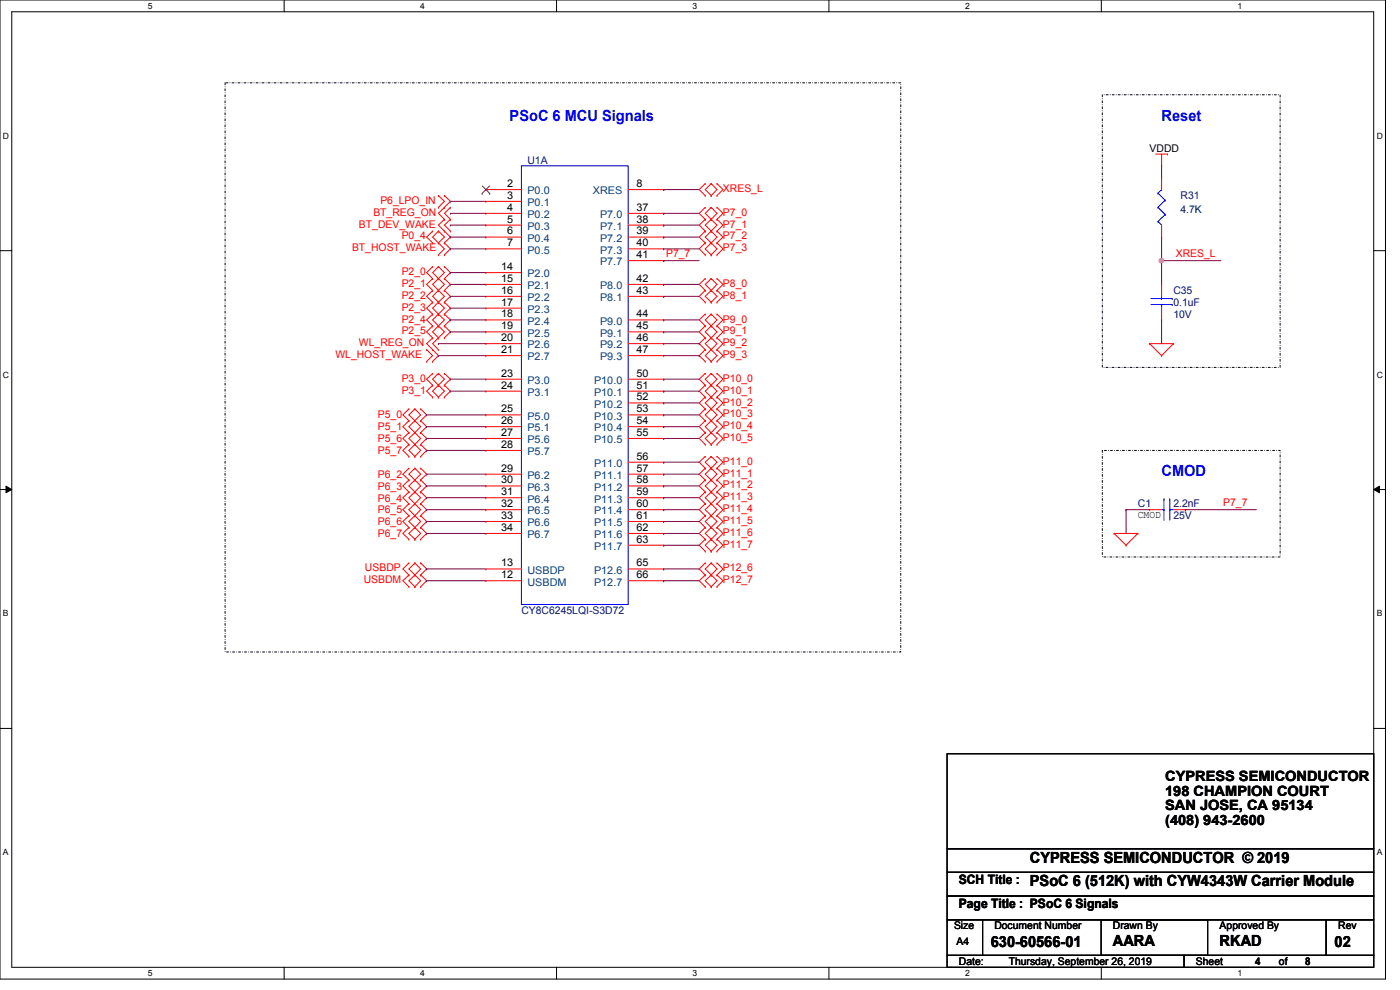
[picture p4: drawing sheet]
<svg xmlns="http://www.w3.org/2000/svg" width="297mm" height="210mm" viewBox="0 0 297 210" stroke-linecap="round" stroke-linejoin="round" font-family="sans-serif">
<path d="M0 0h293.9v207.7h-293.9zM2.5 2.5h288.9v202.7h-288.9z" fill="none" stroke="#000" stroke-width=".21"/>
<g fill="#fff">
<path d="M31.4 .3h.9v1.9h-.9z"/>
<path d="M31.4 205.4h.9v2h-.9z"/>
</g>
<path d="M60.3 0v2.5M60.3 205.2v2.5" fill="none" stroke="#000" stroke-width=".21"/>
<g fill="#fff">
<path d="M89.2 .3h.9v1.9h-.9z"/>
<path d="M89.2 205.4h.9v2h-.9z"/>
</g>
<path d="M118.1 0v2.5M118.1 205.2v2.5" fill="none" stroke="#000" stroke-width=".21"/>
<g fill="#fff">
<path d="M146.9 .3h1v1.9h-1z"/>
<path d="M146.9 205.4h1v2h-1z"/>
</g>
<path d="M175.9 0v2.5M175.9 205.2v2.5" fill="none" stroke="#000" stroke-width=".21"/>
<g fill="#fff">
<path d="M204.7 .3h1v1.9h-1z"/>
<path d="M204.7 205.4h1v2h-1z"/>
</g>
<path d="M233.6 0v2.5M233.6 205.2v2.5" fill="none" stroke="#000" stroke-width=".21"/>
<g fill="#fff">
<path d="M262.5 .3h1v1.9h-1z"/>
<path d="M262.5 205.4h1v2h-1z"/>
<path d="M.6 27.8h1.3v2h-1.3z"/>
<path d="M292.1 27.8h1.2v2h-1.2z"/>
<path d="M.6 78.5h1.3v2h-1.3z"/>
<path d="M292.1 78.5h1.2v2h-1.2z"/>
</g>
<path d="M0 53.2h2.5M291.4 53.2h2.5" fill="none" stroke="#000" stroke-width=".21"/>
<g fill="#fff">
<path d="M.6 129.2h1.2v1.9h-1.2z"/>
<path d="M292.1 129.2h1.1v1.9h-1.1z"/>
</g>
<path d="M0 103.8h2.5M1.3 103.1l1.2 .7-1.2 .7zM291.4 103.8l1.3-.7v1.4zM291.4 103.8h2.5" fill="none" stroke="#000" stroke-width=".21"/>
<path d="M1.3 103.1l1.2 .7-1.2 .7zM291.4 103.8l1.3-.7v1.4z" fill="#000"/>
<g fill="#fff">
<path d="M.6 179.8h1.2v2h-1.2z"/>
<path d="M292.1 179.8h1.1v2h-1.1z"/>
</g>
<path d="M0 154.5h2.5M200.9 159.9h90.5v20.1h-90.5zM291.4 154.5h2.5M200.9 180h90.5v5h-90.5zM200.9 185h90.5v5.1h-90.5zM200.9 195.1h7.5v7.5h-7.5zM200.9 190.1h90.5v5h-90.5zM208.4 195.1h72.9v7.5h-72.9zM233.6 195.1h22.6v7.5h-22.6zM281.3 195.1h10.1v7.5h-10.1zM200.9 202.6h50.3v2.6h-50.3zM251.2 202.6h40.2v2.6h-40.2z" fill="none" stroke="#000" stroke-width=".21"/>
<path d="M47.8 17.6h143.3v120.7h-143.3zM233.8 20.1h37.8v57.8h-37.8zM233.8 95.5h37.8v22.7h-37.8z" fill="none" stroke="#000" stroke-width=".21" stroke-dasharray=".4 .4 0 .4"/>
<g fill="none" stroke="#f00" stroke-width=".21">
<path d="M149.6 38.9h.1M149.6 38.9l-1.3 1.3 1.3 1.3M150.9 38.9h.1M150.9 38.9l-1.3 1.3 1.3 1.3M150.9 38.9l1.2 1.3-1.2 1.3M152.1 38.9h.1M152.1 38.9l1.3 1.3-1.3 1.3M245.2 32.7h2.5M246.4 35.2h.1M246.4 37.7h.1M246.4 32.7v2.5M246.4 37.7v2.5"/>
<path d="M247.7 32.7h.1M91.8 49h.1M91.8 51.5h.1M91.8 56.6h.1M91.8 59.1h.1M91.8 56.6l-1.3 1.2 1.3 1.3M91.8 49l-1.3 1.3 1.3 1.2M91.8 59.1l-1.3 1.2 1.3 1.3M93 54.1h.1M93 51.5h.1M93 49h.1M93 59.1h.1"/>
<path d="M93 56.6h.1M93 44h.1M93 41.5h.1M93 49l-1.2 1.3 2.5 2.5-1.3 1.3M93 49l1.3 1.3-1.3 1.2M93 56.6l1.3 1.2-2.5 2.5 1.2 1.3M93 56.6l-1.2 1.2 1.2 1.3M93 59.1l1.3 1.2-1.3 1.3M93 41.5l1.3 1.2-1.3 1.3M94.3 46.5h.1M94.3 44h.1M94.3 49h.1"/>
<path d="M94.3 51.5h.1M94.3 54.1h.1M94.3 56.6h.1M94.3 59.1h.1M94.3 41.5h.1M94.3 41.5l1.2 1.2-2.5 2.6 1.3 1.2M94.3 46.5l-1.3 1.3 2.5 2.5-1.2 1.2M94.3 51.5l1.2 1.3-1.2 1.3M94.3 56.6l1.2 1.2-1.2 1.3M94.3 59.1l1.2 1.2-1.2 1.3M95.5 46.5h.1M95.5 44h.1"/>
<path d="M95.5 49h.1M95.5 44l-1.2 1.3 1.2 1.2M95.5 46.5l-1.2 1.3 1.2 1.2M103.1 40.2h.1M103.1 42.7h.1M103.1 45.3h.1M103.1 47.8h.1M103.1 50.3h.1M103.1 52.8h.1M103.1 57.8h.1M103.1 40.2h7.5M103.1 42.7h7.5"/>
<path d="M103.1 45.3h7.5M103.1 47.8h7.5M103.1 50.3h7.5M103.1 52.8h7.5M103.1 57.8h7.5M133.3 40.2h7.5M133.3 45.3h7.5M133.3 47.8h7.5M133.3 50.3h7.5M133.3 52.8h7.5M133.3 55.3h7.5M140.8 45.3h.1"/>
<path d="M140.8 47.8h.1M140.8 50.3h.1M140.8 52.8h.1M140.8 55.3h.1M140.8 40.2h.1M149.6 41.5h.1M149.6 59.1h.1M149.6 46.5h.1M149.6 44h.1M149.6 49h.1M149.6 51.5h.1M149.6 54.1h.1"/>
<path d="M149.6 44l-1.3 1.3 1.3 1.2M149.6 59.1l-1.3 1.2 1.3 1.3M149.6 49l-1.3 1.3 1.3 1.2M149.6 46.5l-1.3 1.3 1.3 1.2M149.6 51.5l-1.3 1.3 1.3 1.3M150.9 41.5h.1M150.9 59.1h.1M150.9 44h.1M150.9 46.5h.1M150.9 49h.1M150.9 51.5h.1M150.9 54.1h.1"/>
<path d="M150.9 59.1l-1.3 1.2 1.3 1.3M150.9 59.1l1.2 1.2-1.2 1.3M150.9 44l-1.3 1.3 2.5 2.5-1.2 1.2M150.9 49l-1.3 1.3 1.3 1.2M150.9 44l1.2 1.3-1.2 1.2M150.9 46.5l-1.3 1.3 1.3 1.2M150.9 49l1.2 1.3-2.5 2.5 1.3 1.3M150.9 51.5l1.2 1.3-1.2 1.3M152.1 41.5h.1M152.1 59.1h.1M152.1 46.5h.1M152.1 44h.1"/>
<path d="M152.1 49h.1M152.1 51.5h.1M152.1 54.1h.1M152.1 51.5l1.3 1.3-1.3 1.3M152.1 59.1l1.3 1.2-1.3 1.3M152.1 44l1.3 1.3-1.3 1.2M152.1 49l1.3 1.3-1.3 1.2M152.1 46.5l1.3 1.3-1.3 1.2M246.4 50.3h.1M246.4 47.8v2.5M90.5 76.7h.1M90.5 74.2h.1"/>
<path d="M90.5 74.2l1.3 1.2-1.3 1.3M91.8 74.2h.1M91.8 76.7h.1M91.8 71.7h.1M91.8 61.6h.1M91.8 64.1h.1M91.8 66.6h.1M91.8 69.1h.1M91.8 79.2h.1M91.8 74.2l1.2 1.2-1.2 1.3M91.8 71.7l-1.3 1.2 1.3 1.3M91.8 61.6l-1.3 1.3 1.3 1.2"/>
<path d="M91.8 64.1l-1.3 1.3 1.3 1.2M91.8 69.1l-1.3 1.3 1.3 1.3M91.8 66.6l-1.3 1.3 1.3 1.2M91.8 79.2l-1.3 1.2 1.3 1.3M93 74.2h.1M93 71.7h.1M93 61.6h.1M93 64.1h.1M93 66.6h.1M93 69.1h.1M93 79.2h.1M93 69.1l1.3 1.3-2.5 2.5 1.2 1.3"/>
<path d="M93 61.6l1.3 1.3-1.3 1.2M93 61.6l-1.2 1.3 2.5 2.5-2.5 2.5 1.2 1.2M93 64.1l-1.2 1.3 1.2 1.2M93 66.6l1.3 1.3-1.3 1.2M93 69.1l-1.2 1.3 1.2 1.3M93 79.2l1.3 1.2-1.3 1.3M93 79.2l-1.2 1.2 1.2 1.3M94.3 61.6h.1M94.3 64.1h.1M94.3 66.6h.1M94.3 69.1h.1M94.3 71.7h.1"/>
<path d="M94.3 79.2h.1M94.3 79.2l1.2 1.2-1.2 1.3M94.3 61.6l1.2 1.3-1.2 1.2M94.3 64.1l1.2 1.3-1.2 1.2M94.3 69.1l1.2 1.3-1.2 1.3M94.3 66.6l1.2 1.3-1.2 1.2M103.1 60.3h.1M103.1 62.9h.1M103.1 65.4h.1M103.1 67.9h.1M103.1 70.4h.1M103.1 72.9h.1"/>
<path d="M103.1 75.4h.1M103.1 72.9h7.5M103.1 60.3h7.5M103.1 62.9h7.5M103.1 65.4h7.5M103.1 67.9h7.5M103.1 70.4h7.5M103.1 75.4h7.5M133.3 72.9h7.5M133.3 60.3h7.5M133.3 62.9h7.5M133.3 67.9h7.5"/>
<path d="M133.3 70.4h7.5M133.3 75.4h7.5M140.8 60.3h.1M140.8 62.9h.1M140.8 67.9h.1M140.8 70.4h.1M140.8 72.9h.1M140.8 75.4h.1M149.6 69.1h.1M149.6 66.6h.1M149.6 71.7h.1M149.6 79.2h.1"/>
<path d="M149.6 61.6h.1M149.6 64.1h.1M149.6 74.2h.1M149.6 76.7h.1M149.6 66.6l-1.3 1.3 1.3 1.2M149.6 69.1l-1.3 1.3 1.3 1.3M149.6 74.2l-1.3 1.2 1.3 1.3M149.6 79.2l-1.3 1.2 1.3 1.3M149.6 61.6l-1.3 1.3 1.3 1.2M149.6 71.7l-1.3 1.2 1.3 1.3M150.9 66.6h.1M150.9 69.1h.1"/>
<path d="M150.9 71.7h.1M150.9 79.2h.1M150.9 61.6h.1M150.9 64.1h.1M150.9 74.2h.1M150.9 76.7h.1M150.9 66.6l-1.3 1.3 1.3 1.2M150.9 66.6l1.2 1.3-1.2 1.2M150.9 69.1l-1.3 1.3 2.5 2.5-1.2 1.3M150.9 69.1l1.2 1.3-1.2 1.3M150.9 79.2l-1.3 1.2 1.3 1.3M150.9 79.2l1.2 1.2-1.2 1.3"/>
<path d="M150.9 61.6l-1.3 1.3 1.3 1.2M150.9 61.6l1.2 1.3-1.2 1.2M150.9 71.7l-1.3 1.2 1.3 1.3M150.9 74.2l-1.3 1.2 1.3 1.3M150.9 74.2l1.2 1.2-1.2 1.3M152.1 69.1h.1M152.1 66.6h.1M152.1 71.7h.1M152.1 79.2h.1M152.1 61.6h.1M152.1 64.1h.1M152.1 74.2h.1"/>
<path d="M152.1 76.7h.1M152.1 66.6l1.3 1.3-1.3 1.2M152.1 74.2l1.3 1.2-1.3 1.3M152.1 69.1l1.3 1.3-1.3 1.3M152.1 79.2l1.3 1.2-1.3 1.3M152.1 61.6l1.3 1.3-1.3 1.2M152.1 71.7l1.3 1.2-1.3 1.3M243.9 72.9h.1M243.9 72.9h5M243.9 72.9l2.5 2.5M246.4 75.4h.1M246.4 60.3h.1"/>
<path d="M246.4 67.9h.1M246.4 60.3v2.6M246.4 65.4v2.5M248.9 72.9h.1M248.9 72.9l-2.5 2.5M86.7 86.7h.1M86.7 89.2h.1M86.7 91.8h.1M86.7 94.3h.1M86.7 96.8h.1M86.7 99.3h.1M86.7 86.7l-1.2 1.3 1.2 1.2"/>
<path d="M86.7 94.3l-1.2 1.2 1.2 1.3M86.7 89.2l-1.2 1.3 1.2 1.3M86.7 91.8l-1.2 1.2 1.2 1.3M86.7 99.3l-1.2 1.3 1.2 1.2M88 89.2h.1M88 86.7h.1M88 91.8h.1M88 94.3h.1M88 96.8h.1M88 99.3h.1M88 86.7l1.2 1.3-2.5 2.5 2.5 2.5-1.2 1.3M88 86.7l-1.3 1.3 1.3 1.2"/>
<path d="M88 89.2l1.2 1.3-1.2 1.3M88 91.8l-1.3 1.2 1.3 1.3M88 94.3l1.2 1.2-1.2 1.3M88 94.3l-1.3 1.2 1.3 1.3M88 99.3l1.2 1.3-2.5 2.5 2.5 2.5-1.2 1.2M88 99.3l-1.3 1.3 1.3 1.2M89.2 86.7h.1M89.2 89.2h.1M89.2 91.8h.1M89.2 94.3h.1M89.2 96.8h.1M89.2 99.3h.1"/>
<path d="M89.2 86.7l1.3 1.3-1.3 1.2M89.2 89.2l1.3 1.3-1.3 1.3M89.2 91.8l1.3 1.2-1.3 1.3M89.2 94.3l1.3 1.2-1.3 1.3M89.2 99.3l1.3 1.3-1.3 1.2M91.8 81.7h.1M91.8 84.2h.1M91.8 81.7l-1.3 1.3 1.3 1.2M93 81.7h.1M93 84.2h.1M93 81.7l1.3 1.3-1.3 1.2M93 81.7l-1.2 1.3 1.2 1.2"/>
<path d="M94.3 81.7h.1M94.3 84.2h.1M94.3 81.7l1.2 1.3-1.2 1.2M103.1 80.4h.1M103.1 83h.1M103.1 88h.1M103.1 90.5h.1M103.1 93h.1M103.1 95.5h.1M103.1 80.4h7.5M103.1 83h7.5M103.1 88h7.5"/>
<path d="M103.1 90.5h7.5M103.1 93h7.5M103.1 95.5h7.5M133.3 80.4h7.5M133.3 83h7.5M133.3 88h7.5M133.3 90.5h7.5M133.3 93h7.5M133.3 85.5h7.5M133.3 98h7.5M140.8 80.4h.1M140.8 83h.1"/>
<path d="M140.8 85.5h.1M140.8 88h.1M140.8 90.5h.1M140.8 93h.1M140.8 98h.1M149.6 81.7h.1M149.6 84.2h.1M149.6 86.7h.1M149.6 89.2h.1M149.6 91.8h.1M149.6 94.3h.1M149.6 99.3h.1"/>
<path d="M149.6 96.8h.1M149.6 81.7l-1.3 1.3 1.3 1.2M149.6 86.7l-1.3 1.3 1.3 1.2M149.6 84.2l-1.3 1.3 1.3 1.2M149.6 89.2l-1.3 1.3 1.3 1.3M149.6 91.8l-1.3 1.2 1.3 1.3M149.6 96.8l-1.3 1.2 1.3 1.3M149.6 99.3l-1.3 1.3 1.3 1.2M150.9 81.7h.1M150.9 84.2h.1M150.9 86.7h.1M150.9 89.2h.1"/>
<path d="M150.9 91.8h.1M150.9 94.3h.1M150.9 96.8h.1M150.9 99.3h.1M150.9 81.7l-1.3 1.3 2.5 2.5-1.2 1.2M150.9 81.7l1.2 1.3-1.2 1.2M150.9 84.2l-1.3 1.3 1.3 1.2M150.9 86.7l-1.3 1.3 1.3 1.2M150.9 86.7l1.2 1.3-2.5 2.5 2.5 2.5-1.2 1.3M150.9 89.2l1.2 1.3-1.2 1.3M150.9 91.8l-1.3 1.2 1.3 1.3M150.9 96.8l-1.3 1.2 1.3 1.3"/>
<path d="M150.9 96.8l1.2 1.2-1.2 1.3M150.9 99.3l-1.3 1.3 1.3 1.2M150.9 99.3l1.2 1.3-2.5 2.5 2.5 2.5-1.2 1.2M152.1 81.7h.1M152.1 84.2h.1M152.1 86.7h.1M152.1 89.2h.1M152.1 91.8h.1M152.1 94.3h.1M152.1 99.3h.1M152.1 96.8h.1M152.1 86.7l1.3 1.3-1.3 1.2"/>
<path d="M152.1 81.7l1.3 1.3-1.3 1.2M152.1 89.2l1.3 1.3-1.3 1.3M152.1 84.2l1.3 1.3-1.3 1.2M152.1 91.8l1.3 1.2-1.3 1.3M152.1 96.8l1.3 1.2-1.3 1.3M152.1 99.3l1.3 1.3-1.3 1.2M86.7 101.8h.1M86.7 119.4h.1M86.7 104.4h.1M86.7 106.8h.1M86.7 109.4h.1M86.7 111.9h.1"/>
<path d="M86.7 114.4h.1M86.7 119.4l-1.2 1.3 1.2 1.3M86.7 101.8l-1.2 1.3 1.2 1.3M86.7 106.8l-1.2 1.3 1.2 1.3M86.7 104.4l-1.2 1.2 1.2 1.2M86.7 111.9l-1.2 1.3 1.2 1.2M86.7 109.4l-1.2 1.2 1.2 1.3M88 101.8h.1M88 119.4h.1M88 106.8h.1M88 104.4h.1M88 109.4h.1"/>
<path d="M88 111.9h.1M88 114.4h.1M88 119.4l1.2 1.3-1.2 1.3M88 119.4l-1.3 1.3 2.5 2.5-1.2 1.3M88 104.4l-1.3 1.2 1.3 1.2M88 106.8l1.2 1.3-1.2 1.3M88 106.8l-1.3 1.3 2.5 2.5-1.2 1.3M88 109.4l-1.3 1.2 1.3 1.3M88 111.9l1.2 1.3-1.2 1.2M88 111.9l-1.3 1.3 1.3 1.2M88 101.8l1.2 1.3-1.2 1.3M89.2 101.8h.1"/>
<path d="M89.2 119.4h.1M89.2 104.4h.1M89.2 106.8h.1M89.2 109.4h.1M89.2 111.9h.1M89.2 114.4h.1M89.2 119.4l1.3 1.3-1.3 1.3M89.2 101.8l1.3 1.3-1.3 1.3M89.2 104.4l1.3 1.2-1.3 1.2M89.2 106.8l1.3 1.3-1.3 1.3M89.2 111.9l1.3 1.3-1.3 1.2M89.2 109.4l1.3 1.2-1.3 1.3"/>
<path d="M103.1 100.6h.1M103.1 103.1h.1M103.1 105.6h.1M103.1 108.1h.1M103.1 110.6h.1M103.1 113.2h.1M103.1 113.2h7.5M103.1 100.6h7.5M103.1 103.1h7.5M103.1 105.6h7.5M103.1 108.1h7.5M103.1 110.6h7.5"/>
<path d="M133.3 113.2h7.5M133.3 100.6h7.5M133.3 103.1h7.5M133.3 105.6h7.5M133.3 108.1h7.5M133.3 110.6h7.5M133.3 115.7h7.5M140.8 100.6h.1M140.8 103.1h.1M140.8 105.6h.1M140.8 108.1h.1M140.8 110.6h.1"/>
<path d="M140.8 113.2h.1M140.8 115.7h.1M149.6 101.8h.1M149.6 104.4h.1M149.6 106.8h.1M149.6 109.4h.1M149.6 111.9h.1M149.6 114.4h.1M149.6 116.9h.1M149.6 119.4h.1M149.6 101.8l-1.3 1.3 1.3 1.3M149.6 106.8l-1.3 1.3 1.3 1.3"/>
<path d="M149.6 104.4l-1.3 1.2 1.3 1.2M149.6 109.4l-1.3 1.2 1.3 1.3M149.6 114.4l-1.3 1.3 1.3 1.2M149.6 111.9l-1.3 1.3 1.3 1.2M149.6 119.4l-1.3 1.3 1.3 1.3M150.9 101.8h.1M150.9 104.4h.1M150.9 106.8h.1M150.9 109.4h.1M150.9 111.9h.1M150.9 114.4h.1M150.9 116.9h.1"/>
<path d="M150.9 119.4h.1M150.9 101.8l1.2 1.3-1.2 1.3M150.9 104.4l-1.3 1.2 1.3 1.2M150.9 106.8l-1.3 1.3 2.5 2.5-1.2 1.3M150.9 106.8l1.2 1.3-1.2 1.3M150.9 109.4l-1.3 1.2 1.3 1.3M150.9 111.9l-1.3 1.3 1.3 1.2M150.9 111.9l1.2 1.3-2.5 2.5 1.3 1.2M150.9 114.4l1.2 1.3-1.2 1.2M150.9 119.4l-1.3 1.3 2.5 2.5-1.2 1.3M150.9 119.4l1.2 1.3-1.2 1.3M152.1 101.8h.1"/>
<path d="M152.1 104.4h.1M152.1 106.8h.1M152.1 109.4h.1M152.1 111.9h.1M152.1 114.4h.1M152.1 116.9h.1M152.1 119.4h.1M152.1 101.8l1.3 1.3-1.3 1.3M152.1 106.8l1.3 1.3-1.3 1.3M152.1 104.4l1.3 1.2-1.3 1.2M152.1 111.9l1.3 1.3-1.3 1.2M152.1 114.4l1.3 1.3-1.3 1.2"/>
<path d="M152.1 109.4l1.3 1.2-1.3 1.3M152.1 119.4l1.3 1.3-1.3 1.3M236.3 113.2h.1M236.3 113.2h5.1M236.3 113.2l2.6 2.5M238.9 115.7h.1M241.4 113.2h.1M241.4 113.2l-2.5 2.5M243.9 108.1h.1M243.9 108.1h2.5M248.9 108.1h2.6M251.5 108.1h.1"/>
<path d="M86.7 122h.1M86.7 124.5h.1M86.7 122l-1.2 1.2 1.2 1.3M88 122h.1M88 124.5h.1M88 122l-1.3 1.2 1.3 1.3M89.2 122h.1M89.2 124.5h.1M89.2 122l1.3 1.2-1.3 1.3M103.1 123.2h.1M103.1 120.7h.1M103.1 120.7h7.5"/>
<path d="M103.1 123.2h7.5M133.3 120.7h7.5M133.3 123.2h7.5M140.8 120.7h.1M140.8 123.2h.1M149.6 122h.1M149.6 124.5h.1M149.6 122l-1.3 1.2 1.3 1.3M150.9 122h.1M150.9 124.5h.1M150.9 122l-1.3 1.2 1.3 1.3M152.1 122h.1"/>
<path d="M152.1 124.5h.1M152.1 122l1.3 1.2-1.3 1.3"/>
</g>
<g fill="none" stroke="#00f" stroke-width=".21">
<path d="M110.6 35.2h22.7v93h-22.7zM245.7 47h.1M245.7 44h.1M245.7 41h.1M245.7 47l.7 .8M245.7 44l1.5 1.5M245.7 41l1.5 1.5M246.4 40.2h.1M246.4 40.2l-.7 .8M247.2 45.5h.1M247.2 42.5h.1M247.2 45.5l-1.5 1.5"/>
<path d="M247.2 42.5l-1.5 1.5M244.1 64.6h4.6M244.1 63.3h4.6M246.4 63.3h.1M246.4 64.6h.1M246.4 62.9v.4M246.4 64.6v.8M248.7 64.6h.1M248.7 63.3h.1M246.4 108.1h.5M246.9 108.1h.1M246.9 105.8h.1"/>
<path d="M246.9 105.8v4.6M248.2 105.8h.1M248.2 108.1h.1M248.2 108.1h.7M248.2 105.8v4.6"/>
</g>
<path d="M102.3 39.5l1.6 1.5M103.8 39.5l-1.5 1.5M102.3 41h.1M103.9 41h.1" fill="none" stroke="#804000" stroke-width=".21"/>
<g fill="none" stroke="#800040" stroke-width=".21">
<path d="M246.4 35.2h.1M246.4 35.2v2.5M95.5 57.8h.1M95.5 57.8h7.6M140.8 40.2h.1M140.8 40.2h7.5M246.4 55.3h.1M246.4 50.3h.1M246.4 55.3h12.6M246.4 50.3v10M93 75.4h.1M93 75.4h10.1"/>
<path d="M95.5 60.3h.1M95.5 62.9h.1M95.5 65.4h.1M95.5 67.9h.1M95.5 70.4h.1M95.5 60.3h7.6M95.5 62.9h7.6M95.5 65.4h7.6M95.5 67.9h7.6M95.5 70.4h7.6M140.8 67.9h.1M140.8 70.4h.1"/>
<path d="M140.8 67.9h7.5M140.8 70.4h7.5M246.4 67.9h.1M246.4 67.9v5M90.5 88h.1M90.5 90.5h.1M90.5 93h.1M90.5 95.5h.1M90.5 88h12.6M90.5 90.5h12.6M90.5 93h12.6M90.5 95.5h12.6"/>
<path d="M140.8 80.4h.1M140.8 83h.1M140.8 85.5h.1M140.8 88h.1M140.8 90.5h.1M140.8 93h.1M140.8 98h.1M140.8 88h7.5M140.8 90.5h7.5M140.8 93h7.5M140.8 80.4h7.5M140.8 83h7.5"/>
<path d="M140.8 85.5h7.5M140.8 98h7.5M90.5 100.6h.1M90.5 100.6h12.6M140.8 100.6h.1M140.8 103.1h.1M140.8 105.6h.1M140.8 108.1h.1M140.8 110.6h.1M140.8 113.2h.1M140.8 115.7h.1M140.8 108.1h7.5"/>
<path d="M140.8 100.6h7.5M140.8 103.1h7.5M140.8 105.6h7.5M140.8 110.6h7.5M140.8 113.2h7.5M140.8 115.7h7.5M238.9 108.1h.1M238.9 108.1h5M238.9 108.1v5.1M251.5 108.1h.1M251.5 108.1h15M90.5 120.7h.1"/>
<path d="M90.5 123.2h.1M90.5 120.7h12.6M90.5 123.2h12.6M140.8 120.7h.1M140.8 123.2h.1M140.8 120.7h7.5M140.8 123.2h7.5"/>
</g>
<circle cx="246.4" cy="55.3" r=".48" fill="#f0f"/>
<circle cx="246.4" cy="55.3" r=".48" fill="none" stroke="#f0f" stroke-width=".21"/>
<g fill="none" stroke="#800040" stroke-width=".21">
<path d="M95.5 45.3h.1M95.5 47.8h.1M95.5 52.8h.1M95.5 50.3h.1M95.5 42.7h.1M95.5 45.3h7.6M95.5 47.8h7.6M95.5 50.3h7.6M95.5 52.8h7.6M95.5 42.7h7.6M140.8 55.3h.1M140.8 45.3h.1"/>
<path d="M140.8 47.8h.1M140.8 50.3h.1M140.8 52.8h.1M140.8 55.3h7.5M140.8 45.3h7.5M140.8 47.8h7.5M140.8 50.3h7.5M140.8 52.8h7.5M93 72.9h.1M93 72.9h10.1M140.8 60.3h.1M140.8 62.9h.1"/>
<path d="M140.8 60.3h7.5M140.8 62.9h7.5M140.8 72.9h7.5M140.8 75.4h7.5M148.3 75.4h.1M148.3 72.9h.1M95.5 83h.1M95.5 80.4h.1M95.5 83h7.6M95.5 80.4h7.6M90.5 105.6h.1M90.5 108.1h.1"/>
<path d="M90.5 110.6h.1M90.5 113.2h.1M90.5 103.1h.1M90.5 105.6h12.6M90.5 108.1h12.6M90.5 110.6h12.6M90.5 113.2h12.6M90.5 103.1h12.6"/>
</g>
<circle cx="246.4" cy="55.3" r=".48" fill="#f0f"/>
<circle cx="246.4" cy="55.3" r=".48" fill="none" stroke="#f0f" stroke-width=".21"/>
<g font-size="3.3" fill="#00f">
<text x="108.1" y="25.6">PSoC 6 MCU Signals</text>
<text x="246.4" y="25.6">Reset</text>
<text x="246.4" y="101">CMOD</text>
</g>
<g font-size="3.3">
<text x="218.5" y="183">CYPRESS SEMICONDUCTOR © 2019</text>
<text x="218.5" y="188">PSoC 6 (512K) with CYW4343W Carrier Module</text>
<text x="210.2" y="200.9">630-60566-01</text>
<text x="236.1" y="200.6">AARA</text>
<text x="258.7" y="200.6">RKAD</text>
<text x="283.1" y="200.9">02</text>
</g>
<g font-size="3">
<text x="247.2" y="165.7">CYPRESS SEMICONDUCTOR</text>
<text x="247.2" y="168.8">198 CHAMPION COURT</text>
<text x="247.2" y="171.9">SAN JOSE, CA 95134</text>
<text x="247.2" y="175">(408) 943-2600</text>
</g>
<g font-size="2.8">
<text x="203.4" y="187.6">SCH Title :</text>
<text x="203.4" y="192.7">Page Title : PSoC 6 Signals</text>
</g>
<g font-size="2.2" fill="#000080">
<text x="111.9" y="34.7">U1A</text>
<text x="250.4" y="42.2">R31</text>
<text x="250.4" y="45.3">4.7K</text>
<text x="248.9" y="62.4">C35</text>
<text x="248.9" y="64.9">0.1uF</text>
<text x="248.9" y="67.4">10V</text>
<text x="241.4" y="107.6">C1</text>
<text x="248.9" y="107.6">2.2nF</text>
<text x="248.9" y="110.2">25V</text>
<text x="110.6" y="130.3">CY8C6245LQI-S3D72</text>
</g>
<g font-size="2.2">
<text x="243.9" y="32.2">VDDD</text>
<text x="107.6" y="39.7">2</text>
<text x="135" y="39.7">8</text>
<text x="107.6" y="42.2">3</text>
<text x="107.6" y="44.7">4</text>
<text x="107.6" y="47.2">5</text>
<text x="135" y="44.7">37</text>
<text x="135" y="47.2">38</text>
<text x="107.6" y="49.7">6</text>
<text x="107.6" y="52.2">7</text>
<text x="135" y="49.7">39</text>
<text x="135" y="52.2">40</text>
<text x="106.3" y="57.3">14</text>
<text x="106.3" y="59.8">15</text>
<text x="135" y="54.7">41</text>
<text x="135" y="59.8">42</text>
<text x="106.3" y="62.3">16</text>
<text x="106.3" y="64.8">17</text>
<text x="135" y="62.3">43</text>
<text x="106.3" y="67.3">18</text>
<text x="106.3" y="69.8">19</text>
<text x="135" y="67.3">44</text>
<text x="135" y="69.8">45</text>
<text x="106.3" y="72.3">20</text>
<text x="106.3" y="74.9">21</text>
<text x="135" y="72.3">46</text>
<text x="135" y="74.9">47</text>
<text x="106.3" y="79.9">23</text>
<text x="106.3" y="82.4">24</text>
<text x="135" y="79.9">50</text>
<text x="135" y="82.4">51</text>
<text x="106.3" y="87.5">25</text>
<text x="106.3" y="90">26</text>
<text x="135" y="84.9">52</text>
<text x="135" y="87.5">53</text>
<text x="135" y="90">54</text>
<text x="106.3" y="92.5">27</text>
<text x="106.3" y="95">28</text>
<text x="135" y="92.5">55</text>
<text x="106.3" y="100">29</text>
<text x="135" y="97.5">56</text>
<text x="135" y="100">57</text>
<text x="106.3" y="102.5">30</text>
<text x="106.3" y="105">31</text>
<text x="106.3" y="107.6">32</text>
<text x="135" y="102.5">58</text>
<text x="135" y="105">59</text>
<text x="135" y="107.6">60</text>
<text x="106.3" y="110.1">33</text>
<text x="106.3" y="112.6">34</text>
<text x="135" y="110.1">61</text>
<text x="135" y="112.6">62</text>
<text x="241.4" y="109.9">CMOD</text>
<text x="135" y="115.1">63</text>
<text x="106.3" y="122.6">12</text>
<text x="106.3" y="120.1">13</text>
<text x="135" y="120.1">65</text>
<text x="135" y="122.6">66</text>
<text x="202.4" y="197.1">Size</text>
<text x="210.9" y="197.1">Document Number</text>
<text x="236.1" y="197.1">Drawn By</text>
<text x="258.7" y="197.1">Approved By</text>
<text x="283.9" y="197.1">Rev</text>
<text x="202.9" y="200.4">A4</text>
<text x="203.4" y="204.7">Date:</text>
<text x="214" y="204.7">Thursday, September 26, 2019</text>
<text x="253.7" y="204.7">Sheet</text>
<text x="266.3" y="204.7">4</text>
<text x="271.3" y="204.7">of</text>
<text x="276.9" y="204.7">8</text>
</g>
<g font-size="2.2" fill="#004080">
<text x="111.9" y="41.2">P0.0</text>
<text x="125.8" y="41.2">XRES</text>
<text x="111.9" y="43.7">P0.1</text>
<text x="111.9" y="46.3">P0.2</text>
<text x="127.3" y="46.3">P7.0</text>
<text x="111.9" y="48.8">P0.3</text>
<text x="111.9" y="51.3">P0.4</text>
<text x="111.9" y="53.8">P0.5</text>
<text x="127.3" y="48.8">P7.1</text>
<text x="127.3" y="51.3">P7.2</text>
<text x="127.3" y="53.8">P7.3</text>
<text x="111.9" y="58.8">P2.0</text>
<text x="127.3" y="56.3">P7.7</text>
<text x="111.9" y="61.3">P2.1</text>
<text x="111.9" y="63.9">P2.2</text>
<text x="127.3" y="61.3">P8.0</text>
<text x="127.3" y="63.9">P8.1</text>
<text x="111.9" y="66.4">P2.3</text>
<text x="111.9" y="68.9">P2.4</text>
<text x="111.9" y="71.4">P2.5</text>
<text x="127.3" y="68.9">P9.0</text>
<text x="127.3" y="71.4">P9.1</text>
<text x="111.9" y="73.9">P2.6</text>
<text x="111.9" y="76.5">P2.7</text>
<text x="127.3" y="73.9">P9.2</text>
<text x="127.3" y="76.5">P9.3</text>
<text x="111.9" y="81.4">P3.0</text>
<text x="111.9" y="84">P3.1</text>
<text x="126" y="81.4">P10.0</text>
<text x="126" y="84">P10.1</text>
<text x="111.9" y="89">P5.0</text>
<text x="126" y="86.5">P10.2</text>
<text x="126" y="89">P10.3</text>
<text x="111.9" y="91.5">P5.1</text>
<text x="111.9" y="94">P5.6</text>
<text x="126" y="91.5">P10.4</text>
<text x="126" y="94">P10.5</text>
<text x="111.9" y="96.6">P5.7</text>
<text x="111.9" y="101.6">P6.2</text>
<text x="126" y="99.1">P11.0</text>
<text x="126" y="101.6">P11.1</text>
<text x="111.9" y="104.1">P6.3</text>
<text x="111.9" y="106.6">P6.4</text>
<text x="126" y="104.1">P11.2</text>
<text x="126" y="106.6">P11.3</text>
<text x="111.9" y="109.1">P6.5</text>
<text x="111.9" y="111.6">P6.6</text>
<text x="126" y="109.1">P11.4</text>
<text x="126" y="111.6">P11.5</text>
<text x="111.9" y="114.2">P6.7</text>
<text x="126" y="114.2">P11.6</text>
<text x="126" y="116.7">P11.7</text>
<text x="111.9" y="124.2">USBDM</text>
<text x="111.9" y="121.7">USBDP</text>
<text x="126" y="121.7">P12.6</text>
<text x="126" y="124.2">P12.7</text>
</g>
<g font-size="2.2" fill="#f00">
<text x="153.4" y="40.7">XRES_L</text>
<text x="79.2" y="45.8">BT_REG_ON</text>
<text x="80.7" y="43.3">P6_LPO_IN</text>
<text x="153.4" y="45.8">P7_0</text>
<text x="74.7" y="53.3">BT_HOST_WAKE</text>
<text x="76.2" y="48.3">BT_DEV_WAKE</text>
<text x="85.2" y="50.8">P0_4</text>
<text x="153.4" y="48.3">P7_1</text>
<text x="153.4" y="50.8">P7_2</text>
<text x="153.4" y="53.3">P7_3</text>
<text x="85.2" y="58.3">P2_0</text>
<text x="141.3" y="54.6">P7_7</text>
<text x="249.4" y="54.6">XRES_L</text>
<text x="85.2" y="60.9">P2_1</text>
<text x="85.2" y="63.4">P2_2</text>
<text x="85.2" y="65.9">P2_3</text>
<text x="153.4" y="60.9">P8_0</text>
<text x="153.4" y="63.4">P8_1</text>
<text x="85.2" y="68.4">P2_4</text>
<text x="85.2" y="70.9">P2_5</text>
<text x="153.4" y="68.4">P9_0</text>
<text x="153.4" y="70.9">P9_1</text>
<text x="71.2" y="75.9">WL_HOST_WAKE</text>
<text x="76.2" y="73.4">WL_REG_ON</text>
<text x="153.4" y="73.4">P9_2</text>
<text x="153.4" y="75.9">P9_3</text>
<text x="85.2" y="81">P3_0</text>
<text x="85.2" y="83.5">P3_1</text>
<text x="153.4" y="81">P10_0</text>
<text x="153.4" y="83.5">P10_1</text>
<text x="80.2" y="88.8">P5_0</text>
<text x="153.4" y="86">P10_2</text>
<text x="153.4" y="88.5">P10_3</text>
<text x="80.2" y="91.3">P5_1</text>
<text x="80.2" y="93.8">P5_6</text>
<text x="153.4" y="91">P10_4</text>
<text x="153.4" y="93.6">P10_5</text>
<text x="80.2" y="96.3">P5_7</text>
<text x="80.2" y="101.3">P6_2</text>
<text x="153.4" y="98.6">P11_0</text>
<text x="153.4" y="101.1">P11_1</text>
<text x="80.2" y="106.4">P6_4</text>
<text x="80.2" y="103.8">P6_3</text>
<text x="153.4" y="103.6">P11_2</text>
<text x="153.4" y="106.1">P11_3</text>
<text x="259.5" y="107.4">P7_7</text>
<text x="80.2" y="108.9">P6_5</text>
<text x="80.2" y="111.4">P6_6</text>
<text x="80.2" y="113.9">P6_7</text>
<text x="153.4" y="108.6">P11_4</text>
<text x="153.4" y="111.2">P11_5</text>
<text x="153.4" y="113.7">P11_6</text>
<text x="153.4" y="116.2">P11_7</text>
<text x="77.2" y="123.7">USBDM</text>
<text x="77.4" y="121.2">USBDP</text>
<text x="153.4" y="121.2">P12_6</text>
<text x="153.4" y="123.7">P12_7</text>
</g>
<g font-size="1.8">
<text x="31.4" y="1.9">5</text>
<text x="89.2" y="1.9">4</text>
<text x="146.9" y="1.9">3</text>
<text x="204.7" y="1.9">2</text>
<text x="262.5" y="1.9">1</text>
<text x=".6" y="29.4">D</text>
<text x="292.1" y="29.4">D</text>
<text x=".6" y="80.1">C</text>
<text x="292.1" y="80.1">C</text>
<text x=".6" y="130.8">B</text>
<text x="292.1" y="130.8">B</text>
<text x=".6" y="181.4">A</text>
<text x="292.1" y="181.4">A</text>
<text x="31.4" y="207.1">5</text>
<text x="89.2" y="207.1">4</text>
<text x="146.9" y="207.1">3</text>
<text x="204.7" y="207.1">2</text>
<text x="262.5" y="207.1">1</text>
</g>
</svg>
